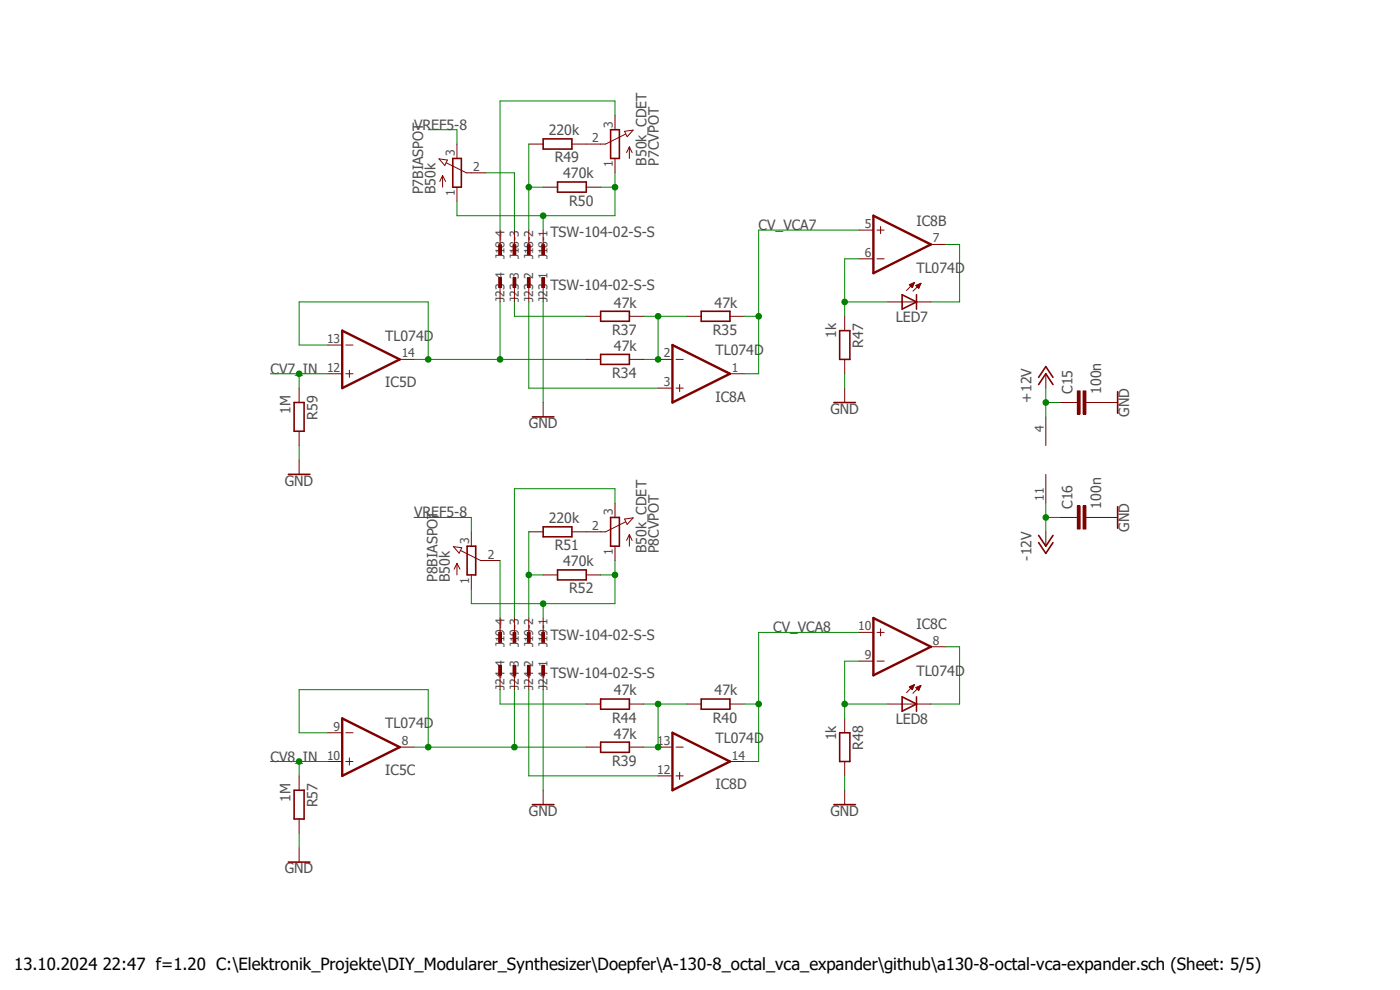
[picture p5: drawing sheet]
<svg xmlns="http://www.w3.org/2000/svg" width="297mm" height="210mm" viewBox="0 0 297 210" stroke-linecap="round" stroke-linejoin="round" font-family="sans-serif">
<path d="M56.6 18.7l183.7 167.4M240.3 18.7l-183.7 167.4" fill="none" stroke="#fff" stroke-width=".21"/>
<path d="M72.6 70.1l12.2 6.1-12.2 6.1zM72.6 152.4l12.2 6.1-12.2 6.1z" fill="none" stroke="#800000" stroke-width=".51"/>
<g fill="none" stroke="#800000" stroke-width=".21">
<path d="M93.1 33.7l1.8 .3-.5 1.1zM93.9 37.3v2.4M93.9 37.3l-.6 1.2M93.9 37.3l.6 1.2M94.7 34.5l4.2 2.2h4.1M96.9 30.6v3M96.9 39.7v3M130.5 24.5v3M130.5 33.6v3.1M132.5 27.9l1.8-.3-1.2 1.4zM132.7 28.4l-4.2 2.2h-4.1M133.5 31.2v2.4"/>
<path d="M133.5 31.2l.6 1.2M133.5 31.2l-.6 1.2M193.9 60h.1M194 59.9l-1.7 1.7M69.6 79.3h3M69.6 73.2h3M73.4 79.3h1.5M73.4 73.2h1.5M74.1 78.5v1.6M84.8 76.2h3M124.4 76.2h3M124.4 67.1h3"/>
<path d="M133.5 76.2h3.1M133.5 67.1h3.1M145.7 67.1h3.1M154.9 67.1h3M179.2 67.1v3M179.2 76.2v3.1M188.3 64.1h9.2M192.9 60.4l1.1-.5-.5 1.1zM193 60.5h.8M193.1 60.6h.6M193.1 60.3h.7M193.2 60.7h.5"/>
<path d="M193.3 60.8h.3M193.3 60.2h.6M193.5 61h.1M193.6 60.1h.3M194.3 60.6h.9M194.4 60.7h.7M194.5 60.5h.7M194.6 60.8h.5M194.7 61h.3M194.8 60.3h.4M194.8 61h.1M195.1 60.2h.2"/>
<path d="M195.3 60.1h.1M195.4 60.1l-1.7 1.7M195.4 60.1l-1.1 .5M195.4 60.1l-.5 1.1-.6-.6M115.2 85.4v3M179.2 82.3v3.1M228 85.4h.6M230.4 85.4h.6M96.2 116l1.8 .2-.6 1.1zM96.9 119.5v2.5M96.9 119.5l-.5 1.2M96.9 119.5l.7 1.2"/>
<path d="M97.7 116.8l4.3 2.1h4.1M100 112.8v3.1M130.5 106.7v3.1M130.5 115.9v3M132.5 110.1l1.8-.2-1.2 1.4zM132.7 110.7l-4.2 2.1h-4.1M133.5 113.4v2.5M133.5 113.4l.6 1.2M133.5 113.4l-.6 1.2M100 122v3M69.6 155.4h3M73.4 155.4h1.5"/>
<path d="M84.8 158.5h3M124.4 158.5h3M124.4 149.4h3M133.5 158.5h3.1M133.5 149.4h3.1M145.7 149.4h3.1M154.9 149.4h3M179.2 152.4v3M188.3 149.4h9.2M192.9 145.7l1.1-.5-.5 1.1zM193 145.8h.8M193.1 145.9h.6"/>
<path d="M193.1 145.6h.7M193.2 146h.5M193.3 146.1h.3M193.4 145.5h.5M193.5 146.2h.1M193.6 145.4h.3M193.9 145.3h.1M194 145.2l-1.7 1.7M194.3 145.9h.9M194.4 146h.7M194.5 145.8h.7M194.6 146.1h.5"/>
<path d="M194.6 146.2h.4M194.8 146.3h.1M194.8 145.6h.4M195.1 145.5h.2M195.4 145.4l-1.7 1.7M195.4 145.4l-1.1 .5M195.4 145.4l-.5 1.1-.6-.6M69.6 161.5h3M73.4 161.5h1.5M74.1 160.8v1.5M115.2 167.6v3.1M179.2 161.5v3.1"/>
<path d="M179.2 167.6v3.1"/>
</g>
<g fill="none" stroke="#800000" stroke-width=".34">
<path d="M96.1 33.6h1.8v6.1h-1.8zM129.5 27.5h1.9v6.1h-1.9zM127.4 75.2h6.1v2.1h-6.1zM127.4 66h6.1v2.2h-6.1zM148.8 66h6.1v2.2h-6.1zM178.1 70.1h2.2v6.1h-2.2zM191.4 62.5l3 1.6-3 1.5zM194.4 62.5v3.1M112.9 88.4h4.6M176.9 85.4h4.6M99.1 115.9h1.8v6.1h-1.8zM129.5 109.8h1.9v6.1h-1.9z"/>
<path d="M127.4 148.3h6.1v2.2h-6.1zM127.4 157.4h6.1v2.2h-6.1zM148.8 148.3h6.1v2.2h-6.1zM178.1 155.4h2.2v6.1h-2.2zM191.4 147.8l3 1.6-3 1.5zM194.4 147.8v3.1M112.9 170.7h4.6M176.9 170.7h4.6"/>
</g>
<path d="M229.8 82.9h.6v4.9h-.6z" fill-rule="evenodd" fill="#800000"/>
<path d="M229.8 82.9h.6v4.9h-.6z" fill="none" stroke="#800000" stroke-width=".21"/>
<path d="M228.6 82.9h.6v4.9h-.6z" fill-rule="evenodd" fill="#800000"/>
<path d="M224.9 85.4h3.1M228.6 82.9h.6v4.9h-.6zM231 85.4h3.1M228 109.8h.6M230.4 109.8h.6" fill="none" stroke="#800000" stroke-width=".21"/>
<path d="M229.8 107.3h.6v4.9h-.6z" fill-rule="evenodd" fill="#800000"/>
<path d="M229.8 107.3h.6v4.9h-.6z" fill="none" stroke="#800000" stroke-width=".21"/>
<path d="M228.6 107.3h.6v4.9h-.6z" fill-rule="evenodd" fill="#800000"/>
<g fill="none" stroke="#800000" stroke-width=".21">
<path d="M112.2 30.6h3M115.2 39.7h3.1M121.3 30.6h3.1M124.4 39.7h3M182.2 48.8h3.1M182.2 54.9h3.1M186.1 48.8h1.5M186.1 54.9h1.5M186.8 48v1.6M197.5 51.9h3M139.6 76.2h3.1M143.4 76.2h1.5"/>
<path d="M154.9 79.3h3M221.9 79.3v3M63.5 82.3v3.1M63.5 91.5v3M63.5 97.6v3M139.6 82.3h3.1M143.4 82.3h1.5M144.2 81.6v1.5M221.9 88.4v6.1M234.1 85.4h3M112.2 112.8h3M121.3 112.8h3.1"/>
<path d="M221.9 100.6v6.1M221.9 112.8v3.1M224.9 109.8h3.1M228.6 107.3h.6v4.9h-.6zM231 109.8h6.1M115.2 122h3.1M124.4 122h3M182.2 134.2h3.1M186.1 134.2h1.5M186.8 133.4v1.5M197.5 137.2h3M139.6 158.5h3.1"/>
<path d="M143.4 158.5h1.5M182.2 140.3h3.1M186.1 140.3h1.5M63.5 164.6v3M63.5 173.7v3.1M63.5 179.8v3.1M139.6 164.6h3.1M143.4 164.6h1.5M144.2 163.8v1.6M154.9 161.5h3"/>
</g>
<g fill="none" stroke="#800000" stroke-width=".34">
<path d="M115.2 29.5h6.1v2.1h-6.1zM118.3 38.6h6.1v2.2h-6.1zM62.4 85.4h2.1v6.1h-2.1zM220.3 81.6l1.6-2.3 1.5 2.3M220.3 80.1l1.6-2.3 1.5 2.3M237.1 83.1v4.6M61.2 100.6h4.5M115.2 111.8h6.1v2.1h-6.1zM220.3 113.6l1.6 2.3 1.5-2.3M220.3 115.1l1.6 2.3 1.5-2.3M237.1 107.5v4.6M118.3 120.9h6.1v2.1h-6.1z"/>
<path d="M62.4 167.6h2.1v6.1h-2.1zM61.2 182.9h4.5"/>
</g>
<path d="M185.3 45.8l12.2 6.1-12.2 6.1zM142.7 73.2l12.2 6.1-12.2 6.1zM185.3 131.1l12.2 6.1-12.2 6.1zM142.7 155.4l12.2 6.1-12.2 6.1z" fill="none" stroke="#800000" stroke-width=".51"/>
<path d="M114.9 51.9h.6v2.1h-.6z" fill-rule="evenodd" fill="#800000"/>
<path d="M114.9 51.9h.6v2.1h-.6zM115.2 48.8v3.1" fill="none" stroke="#800000" stroke-width=".21"/>
<path d="M111.9 51.9h.6v2.1h-.6z" fill-rule="evenodd" fill="#800000"/>
<path d="M111.9 51.9h.6v2.1h-.6zM112.2 48.8v3.1" fill="none" stroke="#800000" stroke-width=".21"/>
<path d="M108.8 51.9h.6v2.1h-.6z" fill-rule="evenodd" fill="#800000"/>
<path d="M108.8 51.9h.6v2.1h-.6zM109.1 48.8v3.1" fill="none" stroke="#800000" stroke-width=".21"/>
<path d="M105.8 51.9h.6v2.1h-.6z" fill-rule="evenodd" fill="#800000"/>
<path d="M105.8 51.9h.6v2.1h-.6zM106.1 48.8v3.1" fill="none" stroke="#800000" stroke-width=".21"/>
<path d="M114.9 134.2h.6v2.1h-.6z" fill-rule="evenodd" fill="#800000"/>
<path d="M114.9 134.2h.6v2.1h-.6zM115.2 131.1v3.1" fill="none" stroke="#800000" stroke-width=".21"/>
<path d="M111.9 134.2h.6v2.1h-.6z" fill-rule="evenodd" fill="#800000"/>
<path d="M111.9 134.2h.6v2.1h-.6zM112.2 131.1v3.1" fill="none" stroke="#800000" stroke-width=".21"/>
<path d="M108.8 134.2h.6v2.1h-.6z" fill-rule="evenodd" fill="#800000"/>
<path d="M108.8 134.2h.6v2.1h-.6zM109.1 131.1v3.1" fill="none" stroke="#800000" stroke-width=".21"/>
<path d="M105.8 134.2h.6v2.1h-.6z" fill-rule="evenodd" fill="#800000"/>
<path d="M105.8 134.2h.6v2.1h-.6zM106.1 131.1v3.1" fill="none" stroke="#800000" stroke-width=".21"/>
<path d="M114.9 58.9h.6v2.1h-.6z" fill-rule="evenodd" fill="#800000"/>
<path d="M114.9 58.9h.6v2.1h-.6zM115.2 61v3.1" fill="none" stroke="#800000" stroke-width=".21"/>
<path d="M111.9 58.9h.6v2.1h-.6z" fill-rule="evenodd" fill="#800000"/>
<path d="M111.9 58.9h.6v2.1h-.6zM112.2 61v3.1" fill="none" stroke="#800000" stroke-width=".21"/>
<path d="M108.8 58.9h.6v2.1h-.6z" fill-rule="evenodd" fill="#800000"/>
<path d="M108.8 58.9h.6v2.1h-.6zM109.1 61v3.1" fill="none" stroke="#800000" stroke-width=".21"/>
<path d="M105.8 58.9h.6v2.1h-.6z" fill-rule="evenodd" fill="#800000"/>
<path d="M105.8 58.9h.6v2.1h-.6zM106.1 61v3.1" fill="none" stroke="#800000" stroke-width=".21"/>
<path d="M114.9 141.1h.6v2.2h-.6z" fill-rule="evenodd" fill="#800000"/>
<path d="M114.9 141.1h.6v2.2h-.6zM115.2 143.3v3" fill="none" stroke="#800000" stroke-width=".21"/>
<path d="M111.9 141.1h.6v2.2h-.6z" fill-rule="evenodd" fill="#800000"/>
<path d="M111.9 141.1h.6v2.2h-.6zM112.2 143.3v3" fill="none" stroke="#800000" stroke-width=".21"/>
<path d="M108.8 141.1h.6v2.2h-.6z" fill-rule="evenodd" fill="#800000"/>
<path d="M108.8 141.1h.6v2.2h-.6zM109.1 143.3v3" fill="none" stroke="#800000" stroke-width=".21"/>
<path d="M105.8 141.1h.6v2.2h-.6z" fill-rule="evenodd" fill="#800000"/>
<path d="M105.8 141.1h.6v2.2h-.6zM106.1 143.3v3" fill="none" stroke="#800000" stroke-width=".21"/>
<path d="M57.4 79.3h12.2M63.5 79.3v3" fill="none" stroke="#008000" stroke-width=".21"/>
<circle cx="63.5" cy="79.3" r=".6" fill="#008000"/>
<g fill="none" stroke="#008000" stroke-width=".21">
<path d="M57.4 161.5h12.2M63.5 161.5v3.1"/>
<circle cx="63.5" cy="79.3" r=".6"/>
</g>
<circle cx="63.5" cy="161.5" r=".6" fill="#008000"/>
<g fill="none" stroke="#008000" stroke-width=".21">
<path d="M115.2 64.1v21.3M179.2 79.3v3M63.5 94.5v3.1M221.9 82.3v6.1M221.9 85.4h3M115.2 146.3v21.3M63.5 176.8v3M179.2 164.6v3"/>
<circle cx="63.5" cy="161.5" r=".6"/>
</g>
<circle cx="221.9" cy="85.4" r=".6" fill="#008000"/>
<g fill="none" stroke="#008000" stroke-width=".21">
<path d="M221.9 109.8h3M221.9 106.7v6.1"/>
<circle cx="221.9" cy="85.4" r=".6"/>
</g>
<circle cx="221.9" cy="109.8" r=".6" fill="#008000"/>
<g fill="none" stroke="#008000" stroke-width=".21">
<path d="M161 134.2v27.3h-3.1M157.9 149.4h3.1"/>
<circle cx="221.9" cy="109.8" r=".6"/>
</g>
<circle cx="160.9" cy="149.4" r=".6" fill="#008000"/>
<g fill="none" stroke="#008000" stroke-width=".21">
<path d="M161 48.8v30.5h-3.1M157.9 67.1h3.1M161 134.2h21.2"/>
<circle cx="160.9" cy="149.4" r=".6"/>
</g>
<circle cx="160.9" cy="67.1" r=".6" fill="#008000"/>
<g fill="none" stroke="#008000" stroke-width=".21">
<path d="M161 48.8h21.2M145.7 67.1h-6.1v9.1"/>
<circle cx="160.9" cy="67.1" r=".6"/>
</g>
<circle cx="139.6" cy="67.1" r=".6" fill="#008000"/>
<g fill="none" stroke="#008000" stroke-width=".21">
<path d="M136.6 67.1h3M136.6 76.2h3"/>
<circle cx="139.6" cy="67.1" r=".6"/>
</g>
<circle cx="139.6" cy="76.2" r=".6" fill="#008000"/>
<g fill="none" stroke="#008000" stroke-width=".21">
<path d="M69.6 155.4h-6.1v-9.1h27.3v12.2M87.8 158.5h21.3"/>
<circle cx="139.6" cy="76.2" r=".6"/>
</g>
<circle cx="90.8" cy="158.5" r=".6" fill="#008000"/>
<g fill="none" stroke="#008000" stroke-width=".21">
<path d="M109.1 146.3v12.2h15.3"/>
<circle cx="90.8" cy="158.5" r=".6"/>
</g>
<circle cx="109.1" cy="158.5" r=".6" fill="#008000"/>
<g fill="none" stroke="#008000" stroke-width=".21">
<path d="M139.6 149.4v9.1"/>
<circle cx="109.1" cy="158.5" r=".6"/>
</g>
<circle cx="139.6" cy="149.4" r=".6" fill="#008000"/>
<g fill="none" stroke="#008000" stroke-width=".21">
<path d="M136.6 149.4h9.1M136.6 158.5h3"/>
<circle cx="139.6" cy="149.4" r=".6"/>
</g>
<circle cx="139.6" cy="158.5" r=".6" fill="#008000"/>
<g fill="none" stroke="#008000" stroke-width=".21">
<path d="M182.2 54.9h-3v12.2M179.2 64.1h9.1"/>
<circle cx="139.6" cy="158.5" r=".6"/>
</g>
<circle cx="179.2" cy="64" r=".6" fill="#008000"/>
<g fill="none" stroke="#008000" stroke-width=".21">
<path d="M200.5 51.9h3.1v12.2h-6.1M179.2 149.4h9.1M182.2 140.3h-3v12.1"/>
<circle cx="179.2" cy="64" r=".6"/>
</g>
<circle cx="179.2" cy="149.4" r=".6" fill="#008000"/>
<g fill="none" stroke="#008000" stroke-width=".21">
<path d="M90.8 27.5h6.1v3.1M112.2 30.6v18.2M112.2 39.7h3M130.5 24.5v-3.1h-24.4v27.4M87.8 109.8h12.2v3M200.5 137.2h3.1v12.2h-6.1"/>
<circle cx="179.2" cy="149.4" r=".6"/>
</g>
<circle cx="112.2" cy="39.7" r=".6" fill="#008000"/>
<g fill="none" stroke="#008000" stroke-width=".21">
<path d="M96.9 42.7v3.1h18.3v3"/>
<circle cx="112.2" cy="39.7" r=".6"/>
</g>
<circle cx="115.2" cy="45.8" r=".6" fill="#008000"/>
<g fill="none" stroke="#008000" stroke-width=".21">
<path d="M127.4 39.7h3.1M130.5 36.7v9.1h-15.3"/>
<circle cx="115.2" cy="45.8" r=".6"/>
</g>
<circle cx="130.5" cy="39.7" r=".6" fill="#008000"/>
<g fill="none" stroke="#008000" stroke-width=".21">
<path d="M112.2 64.1v18.2h27.4M100 125v3.1h15.2v3"/>
<circle cx="130.5" cy="39.7" r=".6"/>
</g>
<circle cx="115.2" cy="128.1" r=".6" fill="#008000"/>
<g fill="none" stroke="#008000" stroke-width=".21">
<path d="M130.5 118.9v9.2h-15.3M127.4 122h3.1"/>
<circle cx="115.2" cy="128.1" r=".6"/>
</g>
<circle cx="130.5" cy="122" r=".6" fill="#008000"/>
<g fill="none" stroke="#008000" stroke-width=".21">
<path d="M69.6 73.2h-6.1v-9.1h27.3v12.1h-3M106.1 118.9v12.2M130.5 106.7v-3h-21.4v27.4M106.1 146.3v3.1h18.3M112.2 146.3v18.3h27.4"/>
<circle cx="130.5" cy="122" r=".6"/>
</g>
<circle cx="90.8" cy="76.2" r=".6" fill="#008000"/>
<g fill="none" stroke="#008000" stroke-width=".21">
<path d="M90.8 76.2h33.6M106.1 64.1v12.1"/>
<circle cx="90.8" cy="76.2" r=".6"/>
</g>
<circle cx="106.1" cy="76.2" r=".6" fill="#008000"/>
<g fill="none" stroke="#008000" stroke-width=".21">
<path d="M112.2 112.8v18.3M112.2 122h3"/>
<circle cx="106.1" cy="76.2" r=".6"/>
</g>
<circle cx="112.2" cy="122" r=".6" fill="#008000"/>
<g fill="none" stroke="#008000" stroke-width=".21">
<path d="M103 36.7h6.1v12.1M109.1 64.1v3h15.3"/>
<circle cx="112.2" cy="122" r=".6"/>
</g>
<text font-size="3.6" x="3" y="205.8">13.10.2024 22:47 f=1.20 C:\Elektronik_Projekte\DIY_Modularer_Synthesizer\Doepfer\A-130-8_octal_vca_expander\github\a130-8-octal-vca-expander.sch (Sheet: 5/5)</text>
<g font-size="3" fill="#505050">
<text x="87.8" y="27.5">VREF5-8</text>
<text x="116.4" y="28.7">220k</text>
<text x="117.7" y="34.5">R49</text>
<text x="137.2" y="35.1" transform="rotate(-90 137.2 35.1)">B50k_CDET</text>
<text x="139.7" y="35.1" transform="rotate(-90 139.7 35.1)">P7CVPOT</text>
<text x="89.8" y="41.2" transform="rotate(-90 89.8 41.2)">P7BIASPOT</text>
<text x="92.4" y="41.2" transform="rotate(-90 92.4 41.2)">B50k</text>
<text x="119.5" y="37.8">470k</text>
<text x="120.7" y="43.6">R50</text>
<text x="116.8" y="50.3">TSW-104-02-S-S</text>
<text x="161" y="48.8">CV_VCA7</text>
<text x="194.4" y="48">IC8B</text>
<text x="194.4" y="58">TL074D</text>
<text x="116.8" y="61.6">TSW-104-02-S-S</text>
<text x="130.3" y="65.3">47k</text>
<text x="151.6" y="65.3">47k</text>
<text x="129.9" y="71">R37</text>
<text x="151.2" y="71">R35</text>
<text x="177.4" y="71.8" transform="rotate(-90 177.4 71.8)">1k</text>
<text x="190" y="68.3">LED7</text>
<text x="81.7" y="72.3">TL074D</text>
<text x="130.3" y="74.4">47k</text>
<text x="151.8" y="75.3">TL074D</text>
<text x="183.1" y="73.8" transform="rotate(-90 183.1 73.8)">R47</text>
<text x="57.4" y="79.3">CV7_IN</text>
<text x="81.7" y="82.2">IC5D</text>
<text x="129.9" y="80.2">R34</text>
<text x="227.5" y="83.6" transform="rotate(-90 227.5 83.6)">C15</text>
<text x="233.6" y="83.6" transform="rotate(-90 233.6 83.6)">100n</text>
<text x="61.6" y="87.8" transform="rotate(-90 61.6 87.8)">1M</text>
<text x="67.4" y="89" transform="rotate(-90 67.4 89)">R59</text>
<text x="151.8" y="85.2">IC8A</text>
<text x="176.2" y="87.8">GND</text>
<text x="218.8" y="85.4" transform="rotate(-90 218.8 85.4)">+12V</text>
<text x="239.5" y="88.4" transform="rotate(-90 239.5 88.4)">GND</text>
<text x="112.2" y="90.8">GND</text>
<text x="60.5" y="103">GND</text>
<text x="227.5" y="108" transform="rotate(-90 227.5 108)">C16</text>
<text x="233.6" y="108" transform="rotate(-90 233.6 108)">100n</text>
<text x="87.8" y="109.8">VREF5-8</text>
<text x="116.4" y="111">220k</text>
<text x="239.5" y="112.8" transform="rotate(-90 239.5 112.8)">GND</text>
<text x="117.7" y="116.7">R51</text>
<text x="137.2" y="117.4" transform="rotate(-90 137.2 117.4)">B50k_CDET</text>
<text x="139.7" y="117.4" transform="rotate(-90 139.7 117.4)">P8CVPOT</text>
<text x="218.8" y="118.9" transform="rotate(-90 218.8 118.9)">-12V</text>
<text x="92.8" y="123.5" transform="rotate(-90 92.8 123.5)">P8BIASPOT</text>
<text x="95.4" y="123.5" transform="rotate(-90 95.4 123.5)">B50k</text>
<text x="119.5" y="120.1">470k</text>
<text x="120.7" y="125.9">R52</text>
<text x="116.8" y="135.7">TSW-104-02-S-S</text>
<text x="164" y="134.2">CV_VCA8</text>
<text x="194.4" y="133.4">IC8C</text>
<text x="116.8" y="143.9">TSW-104-02-S-S</text>
<text x="194.4" y="143.3">TL074D</text>
<text x="130.3" y="147.5">47k</text>
<text x="151.6" y="147.5">47k</text>
<text x="81.7" y="154.5">TL074D</text>
<text x="129.9" y="153.3">R44</text>
<text x="151.2" y="153.3">R40</text>
<text x="190" y="153.6">LED8</text>
<text x="57.4" y="161.5">CV8_IN</text>
<text x="130.3" y="156.7">47k</text>
<text x="151.8" y="157.6">TL074D</text>
<text x="177.4" y="157.1" transform="rotate(-90 177.4 157.1)">1k</text>
<text x="183.1" y="159.1" transform="rotate(-90 183.1 159.1)">R48</text>
<text x="81.7" y="164.4">IC5C</text>
<text x="129.9" y="162.4">R39</text>
<text x="151.8" y="167.5">IC8D</text>
<text x="61.6" y="170.1" transform="rotate(-90 61.6 170.1)">1M</text>
<text x="67.4" y="171.3" transform="rotate(-90 67.4 171.3)">R57</text>
<text x="112.2" y="173.1">GND</text>
<text x="176.2" y="173.1">GND</text>
<text x="60.5" y="185.3">GND</text>
</g>
<g font-size="2.6" fill="#505050">
<text x="130" y="27.1" transform="rotate(-90 130 27.1)">3</text>
<text x="96.5" y="33.2" transform="rotate(-90 96.5 33.2)">3</text>
<text x="125.6" y="30.1">2</text>
<text x="130" y="35.4" transform="rotate(-90 130 35.4)">1</text>
<text x="96.5" y="41.5" transform="rotate(-90 96.5 41.5)">1</text>
<text x="100.4" y="36.2">2</text>
<text x="183.5" y="48.4">5</text>
<text x="197.9" y="51.4">7</text>
<text x="107" y="55" transform="rotate(-90 107 55)">J18-4</text>
<text x="110.1" y="55" transform="rotate(-90 110.1 55)">J18-3</text>
<text x="113.1" y="55" transform="rotate(-90 113.1 55)">J18-2</text>
<text x="116.2" y="55" transform="rotate(-90 116.2 55)">J18-1</text>
<text x="183.5" y="54.5">6</text>
<text x="107" y="64" transform="rotate(-90 107 64)">J23-4</text>
<text x="110.1" y="64" transform="rotate(-90 110.1 64)">J23-3</text>
<text x="113.1" y="64" transform="rotate(-90 113.1 64)">J23-2</text>
<text x="116.2" y="64" transform="rotate(-90 116.2 64)">J23-1</text>
<text x="69.4" y="72.8">13</text>
<text x="85.2" y="75.8">14</text>
<text x="140.8" y="75.8">2</text>
<text x="69.4" y="78.9">12</text>
<text x="140.8" y="81.9">3</text>
<text x="155.3" y="78.9">1</text>
<text x="221.4" y="91.7" transform="rotate(-90 221.4 91.7)">4</text>
<text x="221.4" y="106.2" transform="rotate(-90 221.4 106.2)">11</text>
<text x="125.6" y="112.4">2</text>
<text x="130" y="109.3" transform="rotate(-90 130 109.3)">3</text>
<text x="99.6" y="115.4" transform="rotate(-90 99.6 115.4)">3</text>
<text x="103.5" y="118.5">2</text>
<text x="130" y="117.7" transform="rotate(-90 130 117.7)">1</text>
<text x="99.6" y="123.8" transform="rotate(-90 99.6 123.8)">1</text>
<text x="107" y="137.3" transform="rotate(-90 107 137.3)">J19-4</text>
<text x="110.1" y="137.3" transform="rotate(-90 110.1 137.3)">J19-3</text>
<text x="113.1" y="137.3" transform="rotate(-90 113.1 137.3)">J19-2</text>
<text x="116.2" y="137.3" transform="rotate(-90 116.2 137.3)">J19-1</text>
<text x="182.1" y="133.7">10</text>
<text x="197.9" y="136.8">8</text>
<text x="183.5" y="139.8">9</text>
<text x="107" y="146.3" transform="rotate(-90 107 146.3)">J24-4</text>
<text x="110.1" y="146.3" transform="rotate(-90 110.1 146.3)">J24-3</text>
<text x="113.1" y="146.3" transform="rotate(-90 113.1 146.3)">J24-2</text>
<text x="116.2" y="146.3" transform="rotate(-90 116.2 146.3)">J24-1</text>
<text x="70.8" y="155">9</text>
<text x="69.4" y="161.1">10</text>
<text x="85.2" y="158.1">8</text>
<text x="139.4" y="158.1">13</text>
<text x="155.3" y="161.1">14</text>
<text x="139.4" y="164.2">12</text>
</g>
</svg>
